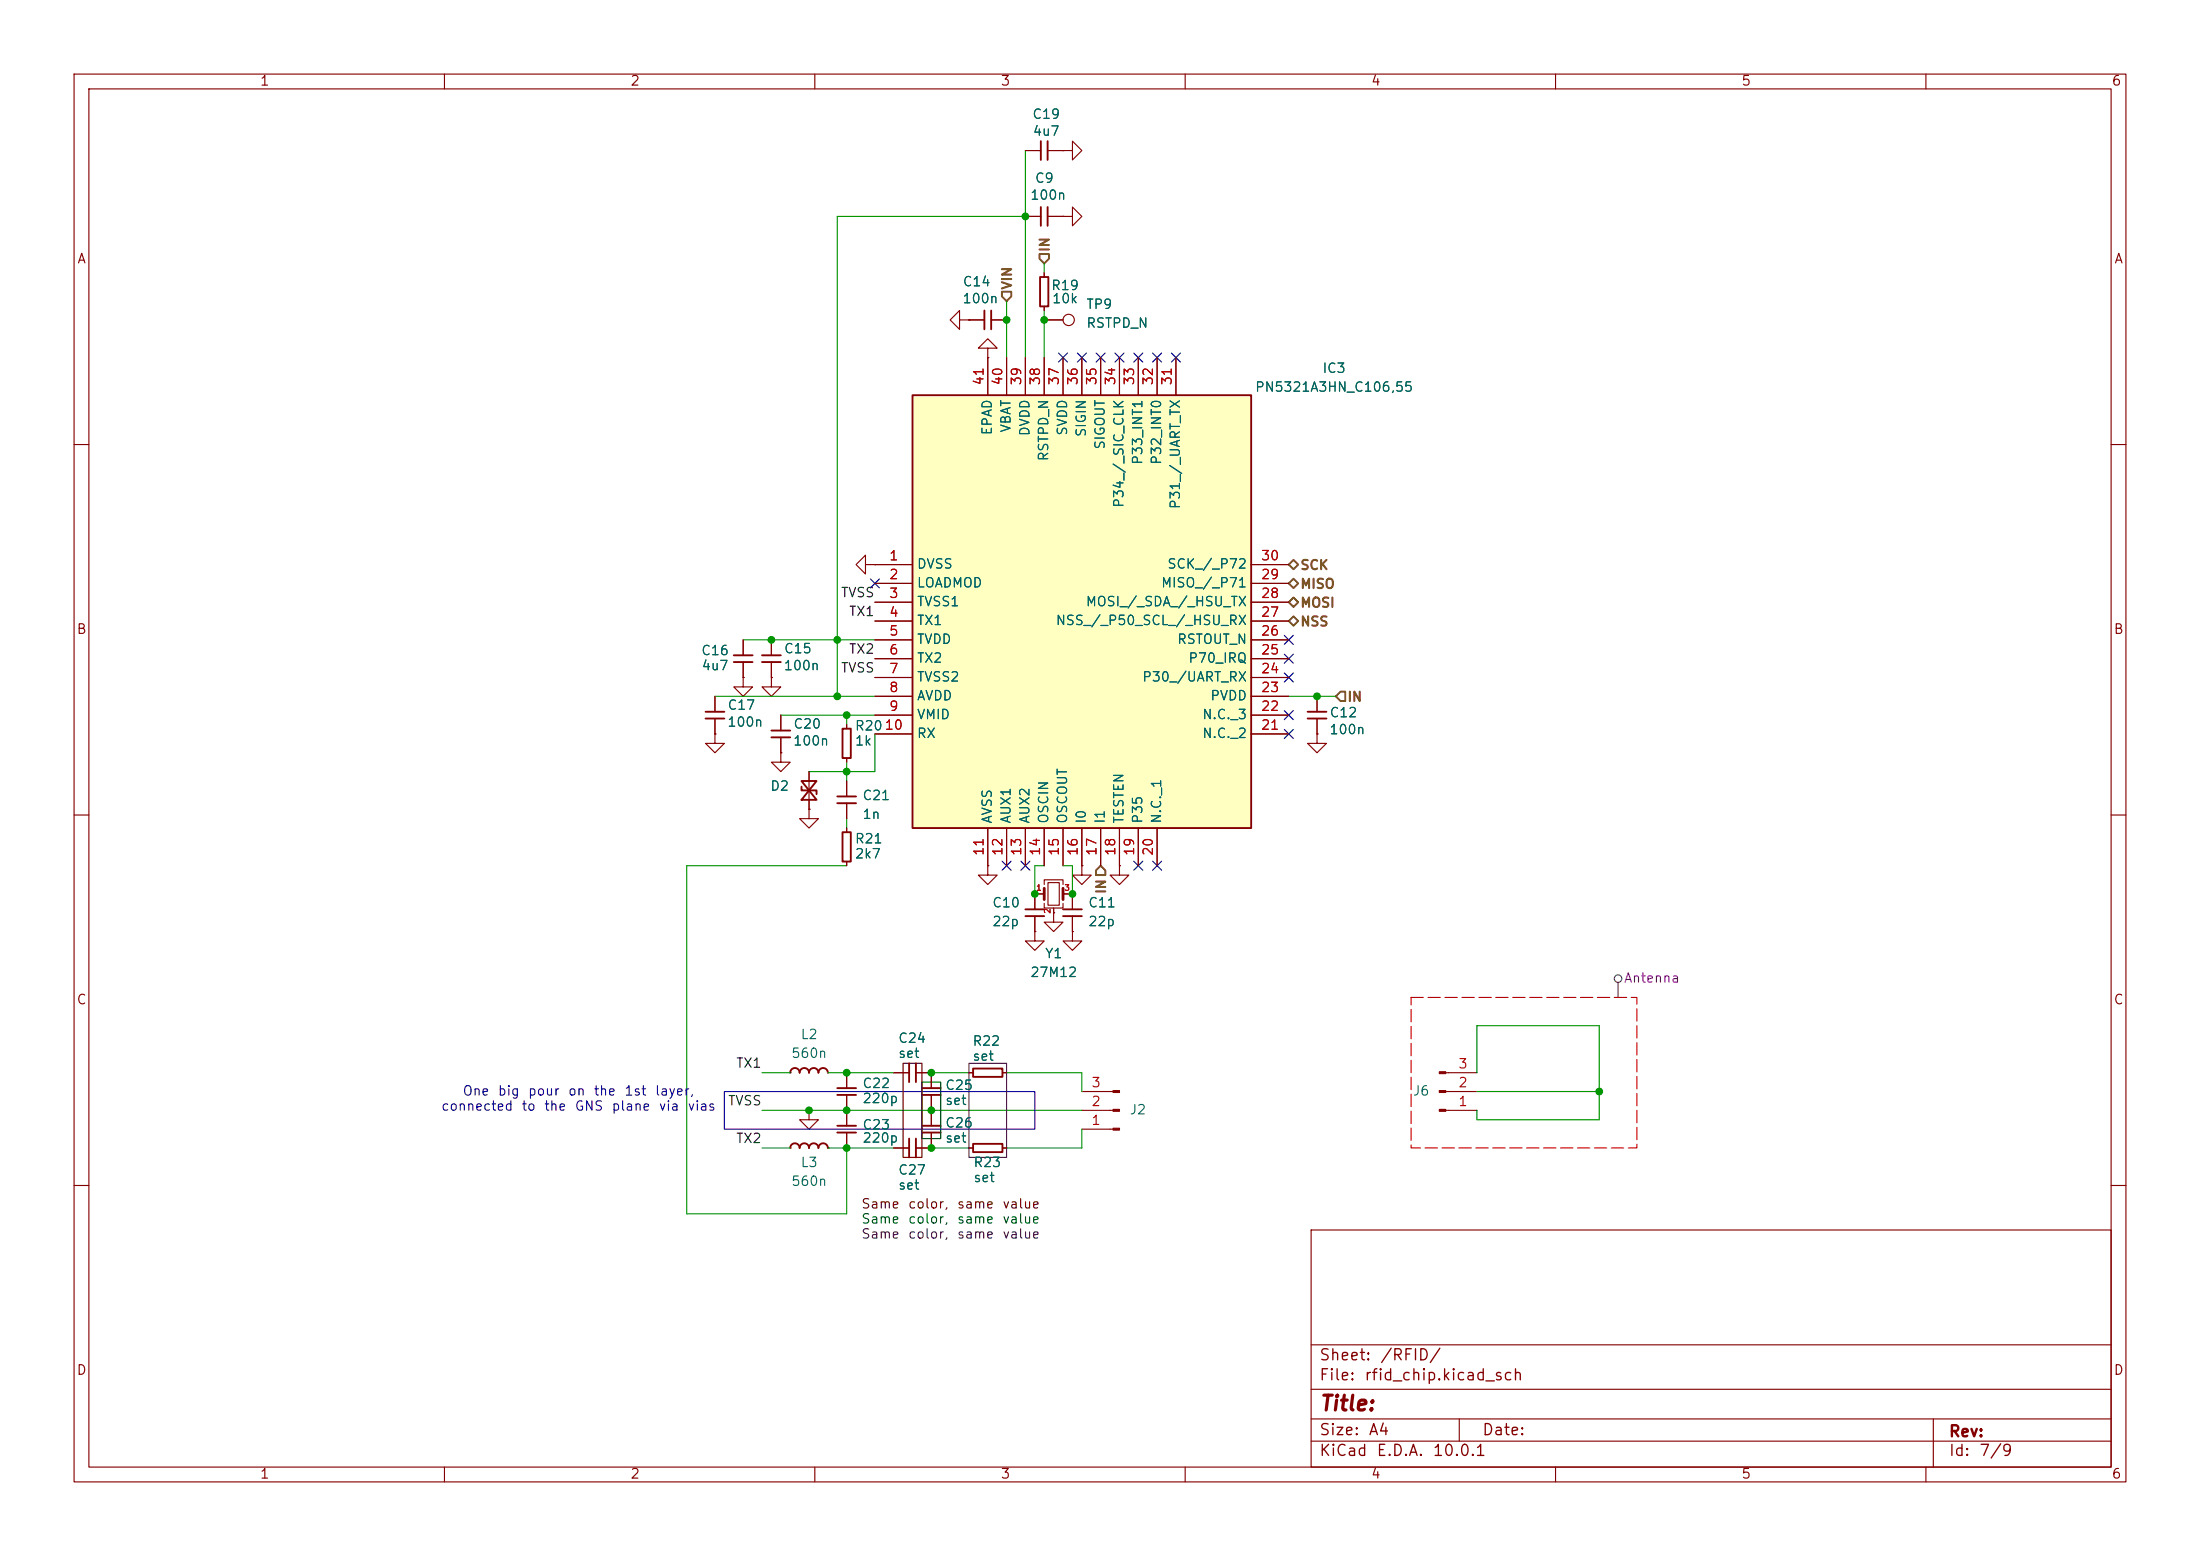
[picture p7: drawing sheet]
<svg xmlns="http://www.w3.org/2000/svg" width="297mm" height="210mm" viewBox="0 0 297 210" stroke-linecap="round" stroke-linejoin="round" font-family="sans-serif">
<g fill="none" stroke="#840000" stroke-width=".15">
<path d="M10 10h277v190h-277zM12 12h273v186h-273zM60 10v2M110 10v2M160 10v2M210 10v2M260 10v2M130.8 43.2h2.1M133.3 47h1.3l-1.3-1.3-1.2 1.3h1.2v1.3M133.3 48.3h.1M133.8 43.2h2.1M10 60h2"/>
<path d="M116.8 76.2v-1.3l-1.2 1.3 1.2 1.3v-1.3h1.3M118.1 76.2h.1M285 60h2M100.3 91.4v1.3h1.3l-1.3 1.3-1.2-1.3h1.2M100.3 91.4h.1M177.8 99.1v1.2h1.3l-1.3 1.3-1.3-1.3h1.3M177.8 99.1h.1M10 110h2M285 110h2M120.6 144.8h2.1M123.6 144.8h2.1v2.1M125.7 147.8v4.1"/>
<path d="M125.7 152.9v2M130.8 144.8h.6M135.3 144.8h.6M10 160h2M177 166h108v32h-108zM285 160h2M60 198v2M110 198v2M160 198v2M177 194.5h108M177 191.5h108M177 187.5h108"/>
<path d="M177 181.5h108M197 191.5v3M210 198v2M260 198v2M261 191.5v6.5"/>
</g>
<path d="M132.9 41.9v2.6M133.8 41.9v2.6M122.7 143.5v2.6M123.6 143.5v2.6M124.5 152.9h2.5M124.5 151.9h2.5M124.5 147.8h2.5M124.5 146.9h2.5M131.4 144.2h3.9v1.1h-3.9z" fill="none" stroke="#840000" stroke-width=".25"/>
<path d="M123.2 53.3h45.7v58.5h-45.7z" fill="#ffffc2"/>
<g fill="none" stroke="#840000" stroke-width=".25">
<path d="M140.5 19.1v2.5M141.4 19.1v2.5M140.4 37.4h1.1v4h-1.1zM140.5 27.9v2.6M141.4 27.9v2.6M123.2 53.3h45.7v58.5h-45.7zM95.2 96.1h2.6M95.2 97h2.6M99.1 88.4h2.5M99.1 89.4h2.5M102.9 88.4h2.5M102.9 89.4h2.5"/>
<path d="M104.1 98.6h2.6M104.1 99.5h2.6M113.7 98.3h1.2v4h-1.2zM176.5 96.1h2.6M176.5 97h2.6M108.2 105.4h2l-2 2.6h2zM108.2 106.2v.5h2v.5M113 108.4h2.6M113 107.5h2.6M113.7 112.3h1.2v4h-1.2zM138.4 123.6h2.6M138.4 122.7h2.6"/>
<path d="M143.5 123.6h2.5M143.5 122.7h2.5M106.7 154.9a.64 .64 0 0 1 .6-.6 .64 .64 0 0 1 .6 .6 .64 .64 0 0 1 .7-.6 .64 .64 0 0 1 .6 .6 .64 .64 0 0 1 .7-.6 .64 .64 0 0 1 .6 .6 .64 .64 0 0 1 .6-.6 .64 .64 0 0 1 .7 .6M106.7 144.8a.64 .64 0 0 1 .6-.7 .64 .64 0 0 1 .6 .7 .64 .64 0 0 1 .7-.7 .64 .64 0 0 1 .6 .7 .64 .64 0 0 1 .7-.7 .64 .64 0 0 1 .6 .7 .64 .64 0 0 1 .6-.7 .64 .64 0 0 1 .7 .7M113 152.9h2.6M113 151.9h2.6M113 147.8h2.6M113 146.9h2.6M122.7 153.7v2.5M123.6 153.7v2.5M131.4 154.4h3.9v1.1h-3.9z"/>
</g>
<g fill="none" stroke="#840000" stroke-width=".15">
<path d="M138.4 20.3h2.1M138.4 29.2h2.1M141 36.8v.6M141.4 20.3h2.1M141.4 29.2h2.1M143.5 29.2h1.3v-1.3l1.2 1.3-1.2 1.3v-1.3M143.5 29.2h.1M143.5 20.3h1.3v-1.2l1.2 1.2-1.2 1.3v-1.3M143.5 20.3h.1M129.5 43.2v-1.3l-1.2 1.3 1.2 1.3v-1.3h1.3M130.8 43.2h.1M130.8 43.2h2.1"/>
<path d="M133.3 48.3h.1M133.3 48.3v5M133.8 43.2h2.1M135.9 48.3v5M138.4 48.3v5M141 41.4v.5M141 48.3v5M141 43.2h2.5M143.5 48.3v5M146 48.3v5M148.6 48.3v5M151.1 48.3v5"/>
<path d="M153.7 48.3v5M156.2 48.3v5M158.7 48.3v5M118.1 76.2h.1M118.1 76.2h5.1M118.1 78.7h5.1M168.9 76.2h5.1M168.9 78.7h5.1M96.5 99.1v1.2h1.3l-1.3 1.3-1.3-1.3h1.3M96.5 99.1h.1M96.5 94v2.1M96.5 97v2.1"/>
<path d="M100.3 91.4h.1M100.3 86.4v2M100.3 89.4v2M104.1 91.4v1.3h1.3l-1.3 1.3-1.2-1.3h1.2M104.1 91.4h.1M104.1 86.4v2M104.1 89.4v2M105.4 96.5v2.1M105.4 99.5v2.1M114.3 97.8v.5M118.1 81.3h5.1M118.1 83.8h5.1"/>
<path d="M118.1 86.4h5.1M118.1 88.9h5.1M118.1 91.4h5.1M118.1 94h5.1M118.1 96.5h5.1M118.1 99.1h5.1M168.9 81.3h5.1M168.9 83.8h5.1M168.9 86.4h5.1M168.9 88.9h5.1M168.9 91.4h5.1M168.9 94h5.1"/>
<path d="M168.9 96.5h5.1M168.9 99.1h5.1M177.8 99.1h.1M177.8 94v2.1M177.8 97v2.1M105.4 101.6v1.3h1.3l-1.3 1.2-1.3-1.2h1.3M105.4 101.6h.1M109.2 109.2v1.3h1.3l-1.3 1.3-1.3-1.3h1.3M109.2 109.2h.1M109.2 104.1v5.1M114.3 102.3v.6M114.3 105.4v2.1"/>
<path d="M114.3 108.4v2.1M114.3 111.8v.5M114.3 116.3v.5M133.3 116.8v1.3h1.3l-1.3 1.3-1.2-1.3h1.2M133.3 116.8h.1M133.3 111.8v5M135.9 111.8v5M138.4 111.8v5M141 119.4v-.7h2.5v.7M141 111.8v5M141.5 119.1h1.5v3.1h-1.5zM143.5 111.8v5"/>
<path d="M146 116.8v1.3h1.3l-1.3 1.3-1.2-1.3h1.2M146 116.8h.1M146 111.8v5M148.6 111.8v5M151.1 116.8v1.3h1.3l-1.3 1.3-1.2-1.3h1.2M151.1 116.8h.1M151.1 111.8v5M153.7 111.8v5M156.2 111.8v5M139.7 125.7v1.3h1.3l-1.3 1.3-1.3-1.3h1.3M139.7 125.7h.1M139.7 123.6v2.1"/>
<path d="M141 121.9v.7h2.5v-.7M141 120.7h-1.3v2M142.2 123.2v1.3h1.3l-1.3 1.2-1.2-1.2h1.2M142.2 123.2h.1M142.2 122.6v.6M143.5 120.7h1.3v2M144.8 125.7v1.3h1.2l-1.2 1.3-1.3-1.3h1.3M144.8 125.7h.1M144.8 123.6v2.1M106.7 154.9h.1M106.7 144.8h.1M109.2 149.9v1.2h1.3l-1.3 1.3-1.3-1.3h1.3"/>
<path d="M109.2 149.9h.1M111.8 154.9h.1M111.8 144.8h.1M114.3 144.8v2.1M114.3 147.8v4.1M114.3 152.9v2M120.6 154.9h2.1M120.6 144.8h2.1M123.6 144.8h2.1v2.1M125.7 152.9v2h-2.1M125.7 147.8v4.1M130.8 154.9h.6"/>
<path d="M130.8 144.8h.6M135.3 154.9h.6M135.3 144.8h.6M146 152.4h4.3M146 149.9h4.3M146 147.3h4.3M195.2 149.9h4.2M195.2 147.3h4.2M195.2 144.8h4.2"/>
<circle cx="144.3" cy="43.2" r=".76"/>
</g>
<g fill="#840000" stroke="#840000" stroke-width=".15">
<path d="M150.3 152.3h.8v.2h-.8z"/>
<path d="M150.3 149.7h.8v.3h-.8z"/>
<path d="M150.3 147.2h.8v.2h-.8z"/>
<path d="M194.3 149.7h.9v.3h-.9z"/>
<path d="M194.3 147.2h.9v.2h-.9z"/>
<path d="M194.3 144.7h.9v.2h-.9z"/>
</g>
<path d="M141 119.9v1.5M143.5 119.9v1.5" fill="none" stroke="#840000" stroke-width=".38"/>
<g fill="none" stroke="#484848" stroke-width=".15">
<path d="M218.4 132.6v2"/>
<circle cx="218.4" cy="132.1" r=".51"/>
</g>
<path d="M190.5 134.6h30.5v20.3h-30.5v-20.3" fill="none" stroke="#f00" stroke-width=".15" stroke-dasharray="1.7 .6"/>
<path d="M135.3 39.4h1.2v.6l-.6 .6-.6-.6zM140.3 34.3h1.3v.6l-.6 .7-.7-.7zM174 78.7l.6-.6 .7 .6-.7 .7zM174 76.2l.6-.6 .7 .6-.7 .6zM174 83.8l.6-.6 .7 .6-.7 .7zM174 81.3l.6-.7 .7 .7-.7 .6zM181 93.3h.6v1.3h-.6l-.7-.6zM148.6 116.8l.6 .7v.6h-1.2v-.6z" fill="none" stroke="#725600" stroke-width=".25"/>
<g fill="none" stroke="#009600" stroke-width=".15">
<path d="M138.4 29.2h-25.4v64.8M138.4 20.3v28M141 35.6v1.2M135.9 40.6v7.7M141 41.9v6.4M96.5 94h21.6M100.3 86.4h17.8M105.4 96.5h12.7M114.3 96.5v1.3M118.1 99.1v5h-8.9M174 94h6.3M114.3 102.9v2.5"/>
<path d="M114.3 110.5v1.3M114.3 116.8h-21.6v47h21.6v-8.9M141 116.8h-1.3v3.9M143.5 116.8h1.3v3.9M102.9 144.8h3.8M102.9 149.9h43.1M102.9 154.9h3.8M111.8 144.8h8.8M111.8 154.9h8.8M125.7 144.8h5.1M125.7 154.9h5.1M135.9 144.8h10.1v2.5"/>
<path d="M146 152.4v2.5h-10.1M199.4 144.8v-6.4h16.5v12.7h-16.5v-1.2M199.4 147.3h16.5"/>
</g>
<g fill="none" stroke="#000084" stroke-width=".15">
<path d="M142.9 47.7l1.2 1.2M144.1 47.7l-1.2 1.2M145.4 47.7l1.3 1.2M146.7 47.7l-1.3 1.2M148 47.7l1.2 1.2M149.2 47.7l-1.2 1.2M150.5 47.7l1.2 1.2M151.7 47.7l-1.2 1.2M153.1 47.7l1.2 1.2M154.3 47.7l-1.2 1.2M155.6 47.7l1.2 1.2M156.8 47.7l-1.2 1.2"/>
<path d="M158.1 47.7l1.3 1.2M159.4 47.7l-1.3 1.2M117.5 78.1l1.2 1.2M118.7 78.1l-1.2 1.2M173.4 88.3l1.2 1.2M173.4 85.8l1.2 1.2M173.4 95.9l1.2 1.2M173.4 90.8l1.2 1.2M173.4 98.5l1.2 1.2M174.6 98.5l-1.2 1.2M174.6 88.3l-1.2 1.2M174.6 85.8l-1.2 1.2"/>
<path d="M174.6 95.9l-1.2 1.2M174.6 90.8l-1.2 1.2M135.3 116.2l1.2 1.2M136.5 116.2l-1.2 1.2M137.8 116.2l1.2 1.2M139 116.2l-1.2 1.2M153.1 116.2l1.2 1.2M154.3 116.2l-1.2 1.2M155.6 116.2l1.2 1.2M156.8 116.2l-1.2 1.2"/>
</g>
<path d="M124.5 146.1h2.5v7.6h-2.5z" fill="none" stroke="#004800" stroke-width=".15"/>
<path d="M97.8 147.3h41.9v5.1h-41.9z" fill="none" stroke="#0000c2" stroke-width=".15"/>
<path d="M130.8 143.5h5.1v12.7h-5.1z" fill="none" stroke="#480048" stroke-width=".15"/>
<path d="M121.9 143.5h2.6v12.7h-2.6z" fill="none" stroke="#480000" stroke-width=".15"/>
<g fill="#009600" stroke="#009600" stroke-width=".14">
<circle cx="125.7" cy="149.9" r=".46"/>
<circle cx="125.7" cy="144.8" r=".46"/>
<circle cx="125.7" cy="154.9" r=".46"/>
<circle cx="109.2" cy="149.9" r=".46"/>
<circle cx="114.3" cy="154.9" r=".46"/>
<circle cx="114.3" cy="149.9" r=".46"/>
<circle cx="114.3" cy="144.8" r=".46"/>
<circle cx="177.8" cy="94" r=".46"/>
<circle cx="114.3" cy="104.1" r=".46"/>
<circle cx="114.3" cy="96.5" r=".46"/>
<circle cx="144.8" cy="120.7" r=".46"/>
<circle cx="215.9" cy="147.3" r=".46"/>
<circle cx="139.7" cy="120.7" r=".46"/>
<circle cx="113" cy="94" r=".46"/>
<circle cx="113" cy="86.4" r=".46"/>
<circle cx="141" cy="43.2" r=".46"/>
<circle cx="104.1" cy="86.4" r=".46"/>
<circle cx="138.4" cy="29.2" r=".46"/>
<circle cx="135.9" cy="43.2" r=".46"/>
</g>
<text font-size="2" fill="#840000" x="178" y="190.9">Title:</text>
<g font-size="1.5" fill="#840000">
<text x="178" y="184">Sheet:</text>
<text x="186.2" y="184">/RFID/</text>
<text x="178" y="186.7">File:</text>
<text x="184.1" y="186.7">rfid_chip.kicad_sch</text>
<text x="178" y="196.9">KiCad</text>
<text x="178" y="194.1">Size:</text>
<text x="184.7" y="194.1">A4</text>
<text x="185.7" y="196.9">E.D.A.</text>
<text x="193.3" y="196.9">10.0.1</text>
<text x="200" y="194.1">Date:</text>
<text x="263" y="194.3">Rev:</text>
<text x="263" y="196.9">Id:</text>
<text x="267.1" y="196.9">7/9</text>
</g>
<g font-size="1.3" fill="#840000">
<text x="35" y="11.9">1</text>
<text x="85" y="11.9">2</text>
<text x="135" y="11.9">3</text>
<text x="185" y="11.9">4</text>
<text x="235" y="11.9">5</text>
<text x="285" y="11.9">6</text>
<text x="10.3" y="35.9">A</text>
<text x="285.3" y="35.9">A</text>
<text x="10.3" y="85.9">B</text>
<text x="285.3" y="85.9">B</text>
<text x="10.3" y="135.9">C</text>
<text x="285.3" y="135.9">C</text>
<text x="10.3" y="185.9">D</text>
<text x="285.3" y="185.9">D</text>
<text x="35" y="199.9">1</text>
<text x="85" y="199.9">2</text>
<text x="135" y="199.9">3</text>
<text x="185" y="199.9">4</text>
<text x="235" y="199.9">5</text>
<text x="285" y="199.9">6</text>
</g>
<g font-size="1.3" fill="#006464">
<text x="139.3" y="16.4">C19</text>
<text x="139.3" y="18.6">4u7</text>
<text x="139" y="27.3">100n</text>
<text x="139.6" y="25">C9</text>
<text x="129.8" y="41.2">100n</text>
<text x="129.9" y="39">C14</text>
<text x="141.8" y="39.5">R19</text>
<text x="141.9" y="41.2">10k</text>
<text x="146.6" y="42">TP9</text>
<text x="146.6" y="44.6">RSTPD_N</text>
<text x="169.3" y="53.2">PN5321A3HN_C106,55</text>
<text x="178.4" y="50.6">IC3</text>
<text x="134.2" y="58.8" transform="rotate(-90 134.2 58.8)">EPAD</text>
<text x="136.8" y="58.5" transform="rotate(-90 136.8 58.5)">VBAT</text>
<text x="139.3" y="58.9" transform="rotate(-90 139.3 58.9)">DVDD</text>
<text x="144.4" y="58.9" transform="rotate(-90 144.4 58.9)">SVDD</text>
<text x="146.9" y="59.1" transform="rotate(-90 146.9 59.1)">SIGIN</text>
<text x="141.8" y="62.3" transform="rotate(-90 141.8 62.3)">RSTPD_N</text>
<text x="149.5" y="60.8" transform="rotate(-90 149.5 60.8)">SIGOUT</text>
<text x="154.5" y="62.8" transform="rotate(-90 154.5 62.8)">P33_INT1</text>
<text x="157.1" y="62.8" transform="rotate(-90 157.1 62.8)">P32_INT0</text>
<text x="152" y="68.6" transform="rotate(-90 152 68.6)">P34_/_SIC_CLK</text>
<text x="159.6" y="68.8" transform="rotate(-90 159.6 68.8)">P31_/_UART_TX</text>
<text x="123.7" y="77.1">DVSS</text>
<text x="157.5" y="77.1">SCK_/_P72</text>
<text x="123.7" y="79.6">LOADMOD</text>
<text x="123.7" y="82.1">TVSS1</text>
<text x="146.5" y="82.1">MOSI_/_SDA_/_HSU_TX</text>
<text x="156.6" y="79.6">MISO_/_P71</text>
<text x="94.6" y="88.7">C16</text>
<text x="105.7" y="88.5">C15</text>
<text x="123.7" y="84.7">TX1</text>
<text x="123.7" y="87.2">TVDD</text>
<text x="123.7" y="89.8">TX2</text>
<text x="142.4" y="84.7">NSS_/_P50_SCL_/_HSU_RX</text>
<text x="158.8" y="87.2">RSTOUT_N</text>
<text x="160.3" y="89.8">P70_IRQ</text>
<text x="94.6" y="90.8">4u7</text>
<text x="105.7" y="90.8">100n</text>
<text x="123.7" y="92.3">TVSS2</text>
<text x="123.7" y="94.8">AVDD</text>
<text x="154.1" y="92.3">P30_/UART_RX</text>
<text x="163.3" y="94.8">PVDD</text>
<text x="98.1" y="98.4">100n</text>
<text x="98.1" y="96.1">C17</text>
<text x="107" y="100.9">100n</text>
<text x="107" y="98.7">C20</text>
<text x="115.3" y="98.9">R2010</text>
<text x="115.3" y="100.9">1k</text>
<text x="123.7" y="97.4">VMID</text>
<text x="123.7" y="99.9">RX</text>
<text x="162.2" y="99.9">N.C._2</text>
<text x="162.2" y="97.4">N.C._3</text>
<text x="179.4" y="99.4">100n</text>
<text x="179.4" y="97.1">C12</text>
<text x="103.9" y="107">D2</text>
<text x="116.3" y="110.8">1n</text>
<text x="116.3" y="108.3">C21</text>
<text x="134.2" y="111.3" transform="rotate(-90 134.2 111.3)">AVSS</text>
<text x="136.8" y="111.3" transform="rotate(-90 136.8 111.3)">AUX1</text>
<text x="139.3" y="111.3" transform="rotate(-90 139.3 111.3)">AUX2</text>
<text x="141.8" y="111.3" transform="rotate(-90 141.8 111.3)">OSCIN</text>
<text x="144.4" y="111.3" transform="rotate(-90 144.4 111.3)">OSCOUT</text>
<text x="146.9" y="111.3" transform="rotate(-90 146.9 111.3)">I0</text>
<text x="149.5" y="111.3" transform="rotate(-90 149.5 111.3)">I1</text>
<text x="152" y="111.3" transform="rotate(-90 152 111.3)">TESTEN</text>
<text x="154.5" y="111.3" transform="rotate(-90 154.5 111.3)">P35</text>
<text x="157.1" y="111.3" transform="rotate(-90 157.1 111.3)">N.C._1</text>
<text x="115.3" y="116.2">2k7</text>
<text x="115.3" y="114.1">R21</text>
<text x="133.9" y="122.8">C10</text>
<text x="133.9" y="125.3">22p</text>
<text x="146.8" y="122.8">C11</text>
<text x="146.8" y="125.3">22p</text>
<text x="141" y="129.6">Y1</text>
<text x="139" y="132.2">27M12</text>
<text x="106.7" y="143.1">560n</text>
<text x="108" y="140.6">L2</text>
<text x="121.2" y="141.1">C24</text>
<text x="121.2" y="143.1">set</text>
<text x="131.2" y="141.5">R22</text>
<text x="131.2" y="143.5">set</text>
<text x="116.3" y="149.2">220p</text>
<text x="116.3" y="147.2">C22</text>
<text x="127.5" y="147.4">C25</text>
<text x="127.5" y="149.5">set</text>
<text x="190.6" y="148.2">J6</text>
<text x="116.3" y="154.5">220p</text>
<text x="116.3" y="152.8">C23</text>
<text x="127.5" y="152.5">C26</text>
<text x="127.5" y="154.5">set</text>
<text x="152.4" y="150.7">J2</text>
<text x="106.7" y="160.4">560n</text>
<text x="108" y="157.8">L3</text>
<text x="121.2" y="158.9">C27</text>
<text x="121.2" y="160.9">set</text>
<text x="131.3" y="157.8">R23</text>
<text x="131.3" y="159.9">set</text>
</g>
<g font-size="1.3" fill="#725600">
<text x="142" y="34.1" transform="rotate(-90 142 34.1)">IN</text>
<text x="136.9" y="39.2" transform="rotate(-90 136.9 39.2)">VIN</text>
<text x="175.5" y="77.2">SCK</text>
<text x="175.5" y="79.8">MISO</text>
<text x="175.5" y="82.3">MOSI</text>
<text x="175.5" y="84.8">NSS</text>
<text x="181.8" y="95">IN</text>
<text x="149.6" y="120.7" transform="rotate(-90 149.6 120.7)">IN</text>
</g>
<g font-size="1.3" fill="#a90000">
<text x="133.1" y="52.1" transform="rotate(-90 133.1 52.1)">41</text>
<text x="135.6" y="52.1" transform="rotate(-90 135.6 52.1)">40</text>
<text x="138.2" y="52.1" transform="rotate(-90 138.2 52.1)">39</text>
<text x="140.7" y="52.1" transform="rotate(-90 140.7 52.1)">38</text>
<text x="143.3" y="52.1" transform="rotate(-90 143.3 52.1)">37</text>
<text x="145.8" y="52.1" transform="rotate(-90 145.8 52.1)">36</text>
<text x="148.3" y="52.1" transform="rotate(-90 148.3 52.1)">35</text>
<text x="150.9" y="52.1" transform="rotate(-90 150.9 52.1)">34</text>
<text x="153.4" y="52.1" transform="rotate(-90 153.4 52.1)">33</text>
<text x="156" y="52.1" transform="rotate(-90 156 52.1)">32</text>
<text x="158.5" y="52.1" transform="rotate(-90 158.5 52.1)">31</text>
<text x="119.9" y="75.9">1</text>
<text x="170.1" y="75.9">30</text>
<text x="119.9" y="78.5">2</text>
<text x="119.9" y="81">3</text>
<text x="119.9" y="83.6">4</text>
<text x="170.1" y="83.6">27</text>
<text x="170.1" y="81">28</text>
<text x="170.1" y="78.5">29</text>
<text x="119.9" y="86.1">5</text>
<text x="119.9" y="88.6">6</text>
<text x="170.1" y="88.6">25</text>
<text x="170.1" y="86.1">26</text>
<text x="119.9" y="91.2">7</text>
<text x="119.9" y="93.7">8</text>
<text x="170.1" y="93.7">23</text>
<text x="170.1" y="91.2">24</text>
<text x="119.9" y="96.3">9</text>
<text x="170.1" y="98.8">21</text>
<text x="170.1" y="96.3">22</text>
<text x="133.1" y="115.6" transform="rotate(-90 133.1 115.6)">11</text>
<text x="135.6" y="115.6" transform="rotate(-90 135.6 115.6)">12</text>
<text x="138.2" y="115.6" transform="rotate(-90 138.2 115.6)">13</text>
<text x="140.7" y="115.6" transform="rotate(-90 140.7 115.6)">14</text>
<text x="143.3" y="115.6" transform="rotate(-90 143.3 115.6)">15</text>
<text x="145.8" y="115.6" transform="rotate(-90 145.8 115.6)">16</text>
<text x="148.3" y="115.6" transform="rotate(-90 148.3 115.6)">17</text>
<text x="150.9" y="115.6" transform="rotate(-90 150.9 115.6)">18</text>
<text x="153.4" y="115.6" transform="rotate(-90 153.4 115.6)">19</text>
<text x="156" y="115.6" transform="rotate(-90 156 115.6)">20</text>
<text x="147.2" y="149.6">2</text>
<text x="147.2" y="147.1">3</text>
<text x="196.8" y="149.6">1</text>
<text x="196.8" y="147.1">2</text>
<text x="196.8" y="144.5">3</text>
<text x="147.2" y="152.1">1</text>
</g>
<g font-size="1.3" fill="#0f0f0f">
<text x="113.4" y="80.9">TVSS</text>
<text x="114.5" y="83.5">TX1</text>
<text x="114.5" y="88.6">TX2</text>
<text x="113.4" y="91.1">TVSS</text>
<text x="98.2" y="149.5">TVSS</text>
<text x="99.3" y="144.4">TX1</text>
<text x="99.3" y="154.6">TX2</text>
</g>
<text font-size="1.3" fill="#840084" x="219.1" y="132.9">Antenna</text>
<g font-size="1.3" fill="#0000c2">
<text x="62.4" y="148.2">One</text>
<text x="67.1" y="148.2">big</text>
<text x="71.2" y="148.2">pour</text>
<text x="76.6" y="148.2">on</text>
<text x="80.1" y="148.2">the</text>
<text x="84.2" y="148.2">1st</text>
<text x="88.3" y="148.2">layer,</text>
<text x="59.5" y="150.2">connected</text>
<text x="70.3" y="150.2">to</text>
<text x="73.4" y="150.2">the</text>
<text x="77.5" y="150.2">GNS</text>
<text x="82.5" y="150.2">plane</text>
<text x="88.8" y="150.2">via</text>
<text x="92.7" y="150.2">vias</text>
</g>
<g font-size="1.3" fill="#480000">
<text x="116.2" y="163.4">Same</text>
<text x="122.5" y="163.4">color,</text>
<text x="129.1" y="163.4">same</text>
<text x="135.2" y="163.4">value</text>
</g>
<g font-size="1.3" fill="#004800">
<text x="116.2" y="165.5">Same</text>
<text x="122.5" y="165.5">color,</text>
<text x="129.1" y="165.5">same</text>
<text x="135.2" y="165.5">value</text>
</g>
<g font-size="1.3" fill="#480048">
<text x="116.2" y="167.5">Same</text>
<text x="122.5" y="167.5">color,</text>
<text x="129.1" y="167.5">same</text>
<text x="135.2" y="167.5">value</text>
</g>
<g font-size=".8" fill="#a90000">
<text x="139.8" y="120.4">1</text>
<text x="142" y="123.4" transform="rotate(-90 142 123.4)">2</text>
<text x="143.6" y="120.4">3</text>
</g>
</svg>
